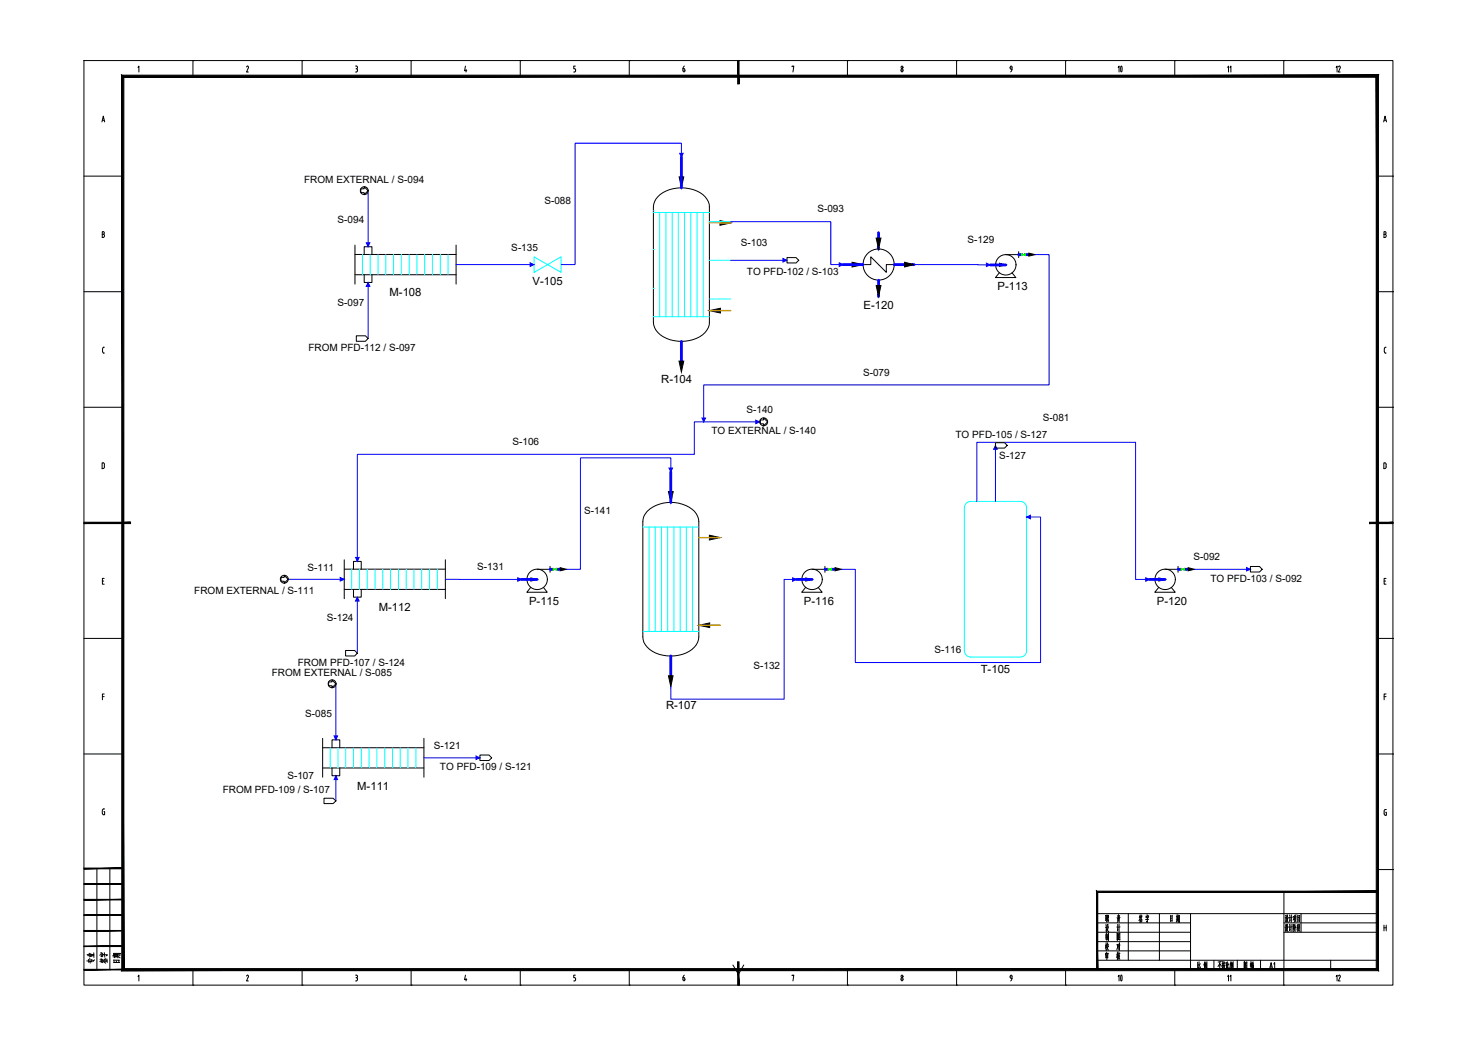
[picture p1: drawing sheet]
<svg xmlns="http://www.w3.org/2000/svg" width="420mm" height="297mm" viewBox="0 0 420 297" stroke-linecap="round" stroke-linejoin="round" font-family="sans-serif">
<g fill="none" stroke="#000" stroke-width=".28">
<path d="M23.9 17.2h372.1v262.8h-372.1zM39.2 19.2l.3-.4v1.7M54.8 17.2h.1M54.8 17.2v4.5M70.1 19l.4-.2 .1 .5M70.6 19.4l-.5 1.1h.5M85.9 17.2h.1M85.9 17.2v4.5M101.1 18.8l.5 .2v.3l-.2 .2M101.2 19.5l.3 .1 .1 .3M101.6 19.9v.2M116.9 17.2h.1"/>
<path d="M116.9 17.2v4.5M132.3 18.8l-.2 1.3h.6M132.5 19.7v.8M147.9 17.2h.1M147.9 17.2v4.5M163.4 19.5l.2 .4M163.6 18.8h-.5v.7h.3M163.6 19.9v.2M178.9 17.2h.1M178.9 17.2v4.5M194.1 19.5h.3M194.1 19.5v.6"/>
<path d="M194.4 19.5l.3 .4M194.5 18.8l-.3 .7M194.7 19.9v.2M209.9 17.2h.1M225.2 19v-.2h.5l-.3 1.7M240.9 17.2h.1M240.9 17.2v4.5M271.9 17.2h.1M271.9 17.2v4.5M287.1 19.2v.1M287.2 19.1l.3-.3 .2 .3M287.2 19.3l.3 .4"/>
<path d="M287.7 19.6l-.4 .8M287.7 19.2v.5h-.3M302.9 17.2h.1M302.9 17.2v4.5M334 17.2h.1M334 17.2v4.5M364.9 17.2h.1M364.9 17.2v4.5M29 34.7l.4-1.7 .3 1.7M29.1 34.2h.6M101.6 20.1l-.1 .3-.4 .1M163.1 20.5h.3"/>
<path d="M163.6 20.1l-.2 .3M194.2 20.1l.2 .3 .3-.3M256.1 20.1l.3-.6 .3 .6M256.1 20.1l.3 .3 .3-.3M393.3 34.7l.4-1.7 .5 1.7M393.5 34.2h.5M23.9 50.1h11M391.5 50.1h4.5M396 50.1h.1M29.1 66.6h.3M29.4 66.6l.3 .4-.3 .5M29.4 66.6l.2-.2v-.4l-.5-.1v1.6h.3"/>
<path d="M393.4 66.6h.3M393.7 66.6l.4 .4-.4 .5M393.7 66.6l.3-.2v-.4l-.6-.1v1.6h.3M23.9 82.9h11M29.2 99.1v.9M29.2 100l.3 .4M29.4 98.7h.3M29.5 98.7l-.3 .4M391.5 82.9h4.5M393.5 99.1v.9M393.6 100l.2 .4M393.8 98.7h.2"/>
<path d="M393.8 98.7l-.2 .4M396 82.9h.1M23.9 115.8h11M29.4 100.4h.3M391.5 115.8h4.5M393.8 100.4h.2M396 115.8h.1M29.7 132.1v.6M29.7 132l-.2-.4h-.5v1.6l.5-.1 .2-.4M394 132.1v.6M394.1 132l-.2-.4h-.5v1.6l.5-.1 .2-.4M396 148.6h.1"/>
<path d="M29.1 165.2h.4M29.6 164.4h-.5v1.7h.5M393.5 165.2h.4M394 164.4h-.5v1.7h.5M23.9 181.5h11M29.1 198h.5M29.6 197.3h-.5v1.6M391.5 181.5h4.5M393.5 198h.5M394 197.3h-.5v1.6M396 181.5h.1M23.9 214.3h11"/>
<path d="M391.5 214.3h4.5M396 214.3h.1M29.1 230.4v.8M29.5 230.7h.2v.9l-.4-.1-.2-.4M29.7 229.9l-.4 .1-.2 .4M393.5 231.3l.3 .4M393.9 230.9h.2v.9h-.3M394.1 230.1l-.6 .2v1M27.5 246.9v28.7M31.2 246.9v28.7M311.9 259.7h79.6M320.7 259.7v13.3"/>
<path d="M326.1 260l.1 .3M329.6 259.7v13.3M334.8 260v1.4M338.4 259.7v15.9M365 253.5v22.1M369.9 259.7v5.3M391.5 247.2h4.5M396 247.2h.1M39.2 277.6l.3-.4v1.6M54.8 275.6v4.4M70.1 277.4l.3-.2 .2 .2-.5 1.4h.5M85.9 275.6v4.4"/>
<path d="M101.1 277.2l.5 .2v.3l-.2 .2M101.2 277.9h.1M101.4 277.9l.2 .4M101.6 278.3v.2M101.6 278.4l-.1 .3-.4 .1M116.9 275.6v4.4M132.3 277.2l-.2 1.3h.6M132.5 278.1v.7M147.9 275.6v4.4M163.1 278.8h.3M163.4 277.9l.2 .4M163.6 277.2h-.5v.7h.3"/>
<path d="M163.6 278.3v.2M163.6 278.4l-.2 .4M178.9 275.6v4.4M194.5 277.2l-.3 .7M194.7 278.3l-.2-.4h-.4l.2 .8h.3l.1-.3M194.7 278.3v.2M208.4 274.3l1.5 2.6 1.5-2.6M225.2 277.4v-.2h.5l-.3 1.6M240.9 275.6v4.4M256.1 278.3l.3-.4 .3 .4M256.1 278.3l.3 .5 .3-.5M271.9 275.6v4.4"/>
<path d="M287.1 277.6v.1M287.2 277.5l.3-.3 .2 .3M287.2 277.7l.3 .4M287.7 278.1l-.4 .7M287.7 277.6v.5h-.3M302.9 275.6v4.4M311.9 273h79.6M311.9 262.3h26.5M311.9 265h26.5M311.9 267.7h26.5M311.9 270.3h26.5M324 261.5l.1 .4"/>
<path d="M324.1 260l-.2 .9M324.1 260.5l.1 .3M324.2 261.5l.1 .4M324.3 260.8l.4 .7M324.3 260.7l-.5 1M324.3 260.4l-.3 .1M324.4 261.2l-.4 .1M324.5 260.1l-.2 .6M324.5 260.5l.1 .3M324.5 261.5l-.1 .5M324.6 262l-.7 .2M324.7 260.4l-.3 .1"/>
<path d="M325.8 260.3v.5M326.2 261l-.1 1.2-.1-.3M326.3 260.7l-.4 .1M326.4 260.7l-.2 .4M326.5 260.3v.4M326.5 260.4l-.7 .1M326.5 261.3l-.8 .1M332.8 260.2v1.7M333.1 261l-.3 .1M333.2 261.7l-.4 .1M333.2 260.3l-.4 .1M333.2 260.2v1.7"/>
<path d="M334 275.6v4.4M334.6 260v1.4M334.6 261.6l-.2 .5M334.8 261.6v.3M334.8 260.8h-.2M334.8 261l-.2 .1M335 260.4l-.6 .1M335 261.4l-.6 .1M335.1 260.2v1.1M335.3 260.2v2l-.2-.2M335.3 261.2l-.2 .1-.2 .9M335.3 260.7l-.2 .1"/>
<path d="M335.3 260.3h-.2M340.5 273.5v1.7M340.8 274.9l-.4 .5M340.8 274.2l-.3 .1M340.9 273.4v1.8l.1 .1h.2v-.5M341.2 273.9l-.3 .7M342.4 273.7v1.7M342.5 273.3l-.3 1M342.6 274.4l.1 .3M342.6 274.1l.2-.1-.3 1.3M342.7 273.7l-.2 .9M342.9 273.6l-.4 .1"/>
<path d="M342.9 273.9v.9M343.1 273.3v2.1l-.2-.3M345.1 273v2.6M346.7 273.8v1.6M346.8 273.4l-.6 1.3M346.9 274.1l.3 .5M347.2 273.3l-.9 .2M347.6 273.2v2.2l-.2-.3M347.7 274.3l-.3 .3M347.7 273.9l-.3 .1M347.8 273.6v.5M347.9 273.3l.2 .3"/>
<path d="M348 273.9l-.2 .9 .4 .6M348.1 274.4l-.4 1M348.2 273.7l-.4 .1M348.3 273.6l-.1 .4M348.3 274.3l-.6 .2M348.6 273.5v1.7M348.9 274.2l-.3 .1M348.9 274.9l-.3 .5M349 273.4v1.7l.2 .2h.2v-.5M349.3 273.9l-.3 .7M349.9 273.7v1.7M350 273.3l-.3 1"/>
<path d="M350 274.3l.1 .3M350.1 274.1l.2-.1-.3 1.2M350.1 273.7l-.1 .9M350.3 273.6l-.3 .1M350.4 273.8v1M350.5 273.3v2.1l-.1-.3M351.7 273v2.6M353.7 275.3v-1.9v2M353.7 275.2l.7 .1M354 274.1l.4 .5M354 274.8l.1 .3M354 274.6l.1 .2"/>
<path d="M354.1 273.7l-.3 .6M354.2 273.9h-.2M354.3 273.8l-.5 .9M354.4 273.4v2M354.4 273.5l-.7 .1M355.5 273.8v.9M355.6 273.3v2.1M355.8 273.9l-.3 .1M355.8 273.8l-.1 .9v-.1M355.9 274.4v1M356 273.7v.6M356.1 274.5v.8"/>
<path d="M356.3 274.9h-.4M356.3 273.8h-.3M356.3 273.7l-.1 .5M356.3 274.2h-.3M356.3 275.3l-.4 .1M356.3 273.5h-.4M356.3 274.4l-.4 .1M356.3 274.3v1.1M364.9 275.6v4.4M365 262.3h26.5M365 265h26.5M365.4 262.8l.1 .4"/>
<path d="M365.4 260.2l.2 .3M365.5 263.4v1M365.5 263.5l-.3 .1M365.5 260.8l-.2 .1M365.5 260.8v1M365.7 264.1l-.3 .6M365.7 263.9l.5 .9M365.7 261.5l-.3 .5M365.7 263.2l-.1 .6M365.7 262.7v.5M365.8 261.3l.5 .8M365.8 260.1l-.1 1"/>
<path d="M366 262.7v.7l.2 .1M366 262.8l-.3 .1M366 260.1l.1 .7h.2M366 260.2h-.2M366 263.6l-.5 1.2M366 263.7l-.3 .1M366.1 261.1h-.4M366.1 261l-.5 1.2M366.5 260.8h.2l-.1 1.1M366.6 262.7l.1 .5M366.6 260.1l.1 .4M366.6 263.4l-.2 .1"/>
<path d="M366.6 263.4v1.1M366.8 264.1l-.2 .5M366.8 261.5l-.2 .4M367 262.7v2.1M367.1 260v2.2M367.3 263.4l-.5 .2M367.4 260.8l-.6 .1M367.6 262.7v2.1M367.8 262.8l-.1 1.3v-.2M367.8 260.5v.9M367.8 262.9h-.2M367.9 260.5h-.3"/>
<path d="M368 263.6l-.3 1.2M368 261.2l-.4 .3M368 260.5v1.1M368.1 262.9l.4 .8M368.1 262.7l-.3 1M368.2 263.5v1.3M368.2 260.8l-.1 1-.2 .4M368.2 260.2v.4M368.2 261.6l.3 .5M368.4 260.6l-.4 .1M368.4 260.5v1.1M368.5 260.1l-.5 .1"/>
<path d="M368.8 262.9v1.8M368.9 260.1v1.9M369 263.6l-.2 .1M369 263.3h-.2M369 263.9l-.3 .2M369 262.7l-.2 .3M369.1 263.9l.5 .8M369.2 262.7l-.1 1M369.4 263.4l.1 .1M369.4 261.2l-.5 .1M369.4 260.8h-.5M369.4 262.9h-.2"/>
<path d="M369.4 262.8v.6M369.4 263.7l-.4 1.1M369.4 261.7l-.5 .1M369.4 263.7l-.3 .1M369.5 260.3l-.6 .1M369.5 260.2l-.1 1.8M378.3 273v2.6M393.4 263v1.6M393.4 263.7h.7M394.1 263v1.6M54.8 280h.1M85.9 280h.1"/>
<path d="M116.9 280h.1M147.9 280h.1M178.9 280h.1M209.9 280h.1M240.9 280h.1M271.9 280h.1M302.9 280h.1M334 280h.1M364.9 280h.1"/>
<circle cx="256.4" cy="19.1" r=".32"/>
<circle cx="256.4" cy="277.5" r=".32"/>
</g>
<g fill="#000" stroke="#000" stroke-width=".28">
<path d="M209.7 17.2l.4 6.7v-6.7zM209.7 17.2l.4 6.7h-.4z"/>
<path d="M34.6 21.4l.6 253.9v-253.3zM34.6 21.4l.6 253.9-.6 .6zM35.2 275.3l-.6 .6 356.6-.6zM34.6 275.9l356.6-.6 .7 .6zM391.2 22v253.3l.7 .6zM391.2 22l.7-.6v254.5zM35.2 22h356l.7-.6zM34.6 21.4h357.3l-356.7 .6z"/>
<path d="M23.9 148.4v.4l13.2-.4zM23.9 148.8l13.2-.4v.4z"/>
<path d="M389.3 148.8h6.7v-.4zM389.3 148.4h6.7l-6.7 .4z"/>
<path d="M23.9 255.8h11v-.2zM23.9 255.6h11l-11 .2z"/>
<path d="M23.9 251.4h11v-.2zM23.9 251.2h11l-11 .2z"/>
<path d="M23.9 247h11v-.3zM23.9 246.7h11l-11 .3z"/>
<path d="M312.1 253.7h79.4v-.4zM311.7 253.3h79.8l-79.4 .4zM311.7 253.3l.4 22.3v-21.9zM311.7 253.3l.4 22.3h-.4z"/>
<path d="M23.9 275.7h11v-.2zM23.9 275.5h11l-11 .2z"/>
<path d="M23.9 269.1h11v-.2zM23.9 268.9h11l-11 .2z"/>
<path d="M23.9 264.7h11v-.2zM23.9 264.5h11l-11 .2z"/>
<path d="M23.9 260.2h11v-.2zM23.9 260h11l-11 .2z"/>
<path d="M209.7 273.4v6.6h.4zM209.7 273.4h.4v6.6z"/>
</g>
<g fill="none" stroke="#000" stroke-width=".28">
<path d="M187 55.9a10.1 10.1 0 0 1 13.4 0 4.1 4.1 0 0 1 1.3 2.9v32.8a5.7 5.7 0 0 1-4.7 4.9 9.9 9.9 0 0 1-10.5-2.7l-.7-1.4-.1-.8v-32.8a4.4 4.4 0 0 1 1.3-2.9zM100.9 78.1h28.8M100.9 69.7v11.1M100.9 72.3h28.8M103.5 72.3v-2.2h2.2v2.2M103.5 78.1v2.2h2.2v-2.2M129.7 69.7v11.1M245.3 75.2h2.3v-2.2l4.4 4.4v-2.2h2.2M284.1 77.5l-1.1 1.4h5.8l-1.1-1.4M285.9 72.4h3.7M289.6 71.5v1.7M97.9 159.1v11.1"/>
<path d="M126.6 159.1v11.1M184 145.3a10.2 10.2 0 0 1 13.4 0 4.6 4.6 0 0 1 1.3 3v32.7a6.1 6.1 0 0 1-5.8 5.3 9.4 9.4 0 0 1-9.4-3l-.5-.7-.3-1.6v-32.7a4.1 4.1 0 0 1 1.3-3zM97.9 167.5h28.7M97.9 161.8h28.7M100.5 161.8v-2.2h2.2v2.2M100.5 167.5v2.2h2.2v-2.2M150.9 167l-1.1 1.3h5.8l-1.1-1.3M152.7 161.8h3.7M156.4 161v1.7M229 167l-1.1 1.3h5.8l-1.1-1.3M230.8 161.8h3.7M234.5 161v1.7"/>
<path d="M329.4 167l-1.1 1.3h5.8l-1.1-1.3M331.2 161.8h3.7M334.9 161v1.7M91.7 218.3h28.8M91.7 209.9v11M91.7 212.5h28.8M94.4 212.5v-2.2h2.2v2.2M94.4 218.3v2.2h2.2v-2.2M120.5 209.9v11"/>
<circle cx="249.8" cy="75.2" r="4.4"/>
<circle cx="285.9" cy="75.3" r="2.9"/>
<circle cx="152.7" cy="164.7" r="2.9"/>
<circle cx="230.9" cy="164.7" r="2.9"/>
<circle cx="331.2" cy="164.7" r="2.9"/>
</g>
<g fill="none" stroke="#0ff" stroke-width=".28">
<path d="M103 72.3v5.8M105.2 72.3v5.8M107.5 72.3v5.8M109.7 72.3v5.8M111.9 72.3v5.8M114.1 72.3v5.8M116.3 72.3v5.8M118.5 72.3v5.8M120.7 72.3v5.8M122.9 72.3v5.8M125.2 72.3v5.8M127.4 72.3v5.8"/>
<path d="M185.7 60.4h16M187.5 60.4v29.6M189.3 60.4v29.6M191.1 60.4v29.6M192.8 60.4v29.6M194.6 60.4v29.6M196.4 60.4v29.6M198.1 60.4v29.6M199.9 60.4v29.6M185.7 90h16M182.7 149.8h16M184.5 149.8v29.7"/>
<path d="M186.3 149.8v29.7M188 149.8v29.7M189.8 149.8v29.7M191.6 149.8v29.7M193.4 149.8v29.7M195.1 149.8v29.7M196.9 149.8v29.7M100 161.8v5.7M102.2 161.8v5.7M104.4 161.8v5.7M106.6 161.8v5.7M108.8 161.8v5.7"/>
<path d="M111 161.8v5.7M113.3 161.8v5.7M115.5 161.8v5.7M117.7 161.8v5.7M119.9 161.8v5.7M122.1 161.8v5.7M124.3 161.8v5.7M182.7 179.5h16M93.9 212.5v5.8M96.1 212.5v5.8M98.3 212.5v5.8M100.5 212.5v5.8"/>
<path d="M102.7 212.5v5.8M104.9 212.5v5.8M107.1 212.5v5.8M109.4 212.5v5.8M111.6 212.5v5.8M113.8 212.5v5.8M116 212.5v5.8M118.2 212.5v5.8"/>
</g>
<g fill="none" stroke="#00f" stroke-width=".8">
<path d="M193.7 44.7v8.7M239.7 75.2h5.6M249.8 66.2v4.6M249.8 79.7v4.6M254.2 75.2h5.6M281.5 75.3h4.4M289.6 72.4h.8M291.5 72.4h1M193.7 97.1v5.5M190.7 134.1v8.7M148.3 164.7h4.4M156.4 161.8h.8"/>
<path d="M158.3 161.8h.9M226.4 164.7h4.4M234.5 161.8h.9M236.4 161.8h1M326.8 164.7h4.4M334.9 161.8h.8M336.8 161.8h1M190.7 186.5v5.6"/>
</g>
<path d="M290.4 72.1v.6l1.1-.6v.6zM290.9 72.4h.1M157.2 161.5v.6l1.1-.6v.6zM157.7 161.8h.1M235.4 161.5v.6l1-.6v.6zM235.9 161.8h.1M335.7 161.5v.6l1.1-.6v.6zM336.2 161.8h.1" fill="none" stroke="#0f0" stroke-width=".28"/>
<g fill="#000" stroke="#000" stroke-width=".28">
<path d="M193.1 50.3h1.3l-.7 3.1zM204.7 62.7l3.1 .7-3.1 .6zM242.2 74.5l3.1 .7-3.1 .7zM249.1 67.7h1.3l-.6 3.1zM257.2 74.5l2.6 .7-2.6 .7zM284.1 74.8l1.8 .5-1.8 .4zM292.5 72l1.7 .4-1.7 .4zM201.7 88.3l3.1-.7v1.4zM249.1 81.2h1.3l-.6 3.1zM193 102.6h1.4l-.7 3.1zM190 139.7h1.4l-.7 3.1zM201.7 152.1l3.1 .7-3.1 .7z"/>
<path d="M150.9 164.3l1.8 .4-1.8 .5zM159.2 161.4l1.8 .4-1.8 .4zM198.7 177.7l3-.6v1.3zM229.1 164.3l1.7 .4-1.7 .5zM237.4 161.4l1.8 .4-1.8 .4zM329.4 164.3l1.8 .4-1.8 .5zM337.8 161.4l1.7 .4-1.7 .4zM190 192.1h1.3l-.6 3.1z"/>
</g>
<!-- layer: EQUIPMENT -->
<g fill="none" stroke="#0ff" stroke-width=".28">
<path d="M185.7 59.9h.1M151.8 73l7.7 4.4v-4.4l-7.7 4.4zM185.7 70.9h.1M201.7 63h6.1M201.7 74h6.1M185.7 81.9h.1M201.7 85h6.1M274.1 144.3v40.7M275.9 142.5h14.2M275.9 142.5a1.76 1.76 0 0 0-1.7 1.8M290.1 142.5a1.76 1.76 0 0 1 1.7 1.8v40.7a1.76 1.76 0 0 1-1.7 1.8M274.2 185a1.76 1.76 0 0 0 1.7 1.8"/>
<path d="M275.9 186.8h14.2"/>
</g>
<path d="M201.7 63.4h6.1M201.7 88.3h6.1h-3M198.7 152.8h6.1M198.7 177.7h6.1h-3.1" fill="none" stroke="#ffbf00" stroke-width=".38"/>
<!-- layer: STREAM -->
<g fill="none" stroke="#00f" stroke-width=".28">
<path d="M104.6 54.2v15.9M193.7 44.7v-4h-30.2v34.5h-4M129.7 75.2h22.1M207.8 63h28.4v12.2h3.5M207.8 74h15.9M259.8 75.2l21.7 .1M294.2 72.4h4v37h-98.1v10.5M104.6 80.3v15.9M200.1 119.9h-2.7v9.2h-95.8v30.5M200.1 119.9h15.9M190.7 134.1v-3.9h-25.7v31.6h-4M283 126.6v15.9"/>
<path d="M277.7 142.5v-16.8h45.1v39h4M291.8 147h4v41.3h-52.7v-26.5h-3.9M81.9 164.7h16M101.6 169.7v16M126.6 164.7h21.7M226.4 164.7h-3.5v34h-32.2v-3.5M339.5 161.8h16M95.5 194.4v15.9M120.5 215.4h15.9M95.5 220.5v7.2"/>
</g>
<!-- layer: STREAM_ARROW -->
<g fill="#00f" stroke="#00f" stroke-width=".28">
<path d="M199.5 118.8h1.1l-.5 1.1z"/>
<path d="M325.7 164.2l1.1 .5-1.1 .5z"/>
<path d="M95 209.2h1l-.5 1.1z"/>
<path d="M193.2 43.6h1l-.5 1.1z"/>
<path d="M354.4 161.3l1.1 .5-1.1 .5z"/>
<path d="M238.6 74.7l1.1 .5-1.1 .5z"/>
<path d="M104.1 69h1l-.5 1.1z"/>
<path d="M104.6 80.3l.5 1.1h-1z"/>
<path d="M222.6 73.5l1.1 .5-1.1 .5z"/>
<path d="M101.1 158.4h1l-.5 1.2z"/>
<path d="M95.5 220.5l.5 1.1h-1z"/>
<path d="M96.7 164.2l1.2 .5-1.2 .5z"/>
<path d="M291.8 147l1.1-.5v1z"/>
<path d="M135.3 214.9l1.1 .5-1.1 .5z"/>
<path d="M101.6 169.7l.5 1.1h-1z"/>
<path d="M283 126.6l.5 1.1h-1z"/>
<path d="M280.4 74.8l1.1 .5-1.1 .5z"/>
<path d="M147.2 164.2l1.1 .5-1.1 .5z"/>
<path d="M225.3 164.2l1.1 .5-1.1 .5z"/>
<path d="M150.7 74.7l1.1 .5-1.1 .5z"/>
<path d="M214.9 119.5l1.1 .4-1.1 .5z"/>
<path d="M190.2 133h1l-.5 1.1z"/>
</g>
<!-- layer: CONNECTOR -->
<g fill="none" stroke="#000" stroke-width=".28">
<path d="M102.6 53.7h.9v-.6l1.1 1.1-1.1 1.1v-.5h-.9zM223.7 73.2h2.6l.8 .8-.8 .7h-2.6zM101.3 95.4h2.6l.7 .8-.7 .8h-2.6zM216.1 119.4h1v-.6l1.1 1.1-1.1 1.2v-.6h-1zM283 125.8h2.6l.7 .8-.7 .8h-2.6zM79.9 164.1h.9v-.5l1.1 1.1-1.1 1.1v-.6h-.9zM355.5 161h2.5l.8 .8-.8 .8h-2.5zM93.4 193.8h1v-.5l1.1 1.1-1.1 1.1v-.6h-1zM98.2 184.9h2.6l.8 .8-.8 .8h-2.6zM136.4 214.6h2.6l.8 .8-.8 .8h-2.6zM92.1 226.9h2.6l.8 .8-.8 .7h-2.6z"/>
<circle cx="103.6" cy="54.2" r="1.12"/>
<circle cx="217.1" cy="119.9" r="1.12"/>
<circle cx="80.8" cy="164.6" r="1.12"/>
<circle cx="94.4" cy="194.4" r="1.12"/>
</g>
<text font-size="6.6" x="315.7" y="280.8">10</text>
<text font-size="6.2" x="315.7" y="22.2">10</text>
<g font-size="5.7">
<text x="27.9" y="274.8" transform="rotate(-90 27.9 274.8)">专业</text>
<text x="30.7" y="274.8">日期</text>
</g>
<g font-size="5.3">
<text x="312.9" y="266">设 计</text>
<text x="31.4" y="275.2" transform="rotate(-90 31.4 275.2)">签字</text>
<text x="312.9" y="271.3">校 对</text>
</g>
<g font-size="4.4">
<text x="382.1" y="21.9" transform="rotate(-90 382.1 21.9)">12</text>
<text x="363.4" y="276.6" transform="rotate(-90 363.4 276.6)">A1</text>
<text x="382.1" y="280.1" transform="rotate(-90 382.1 280.1)">12</text>
</g>
<g font-size="3.5">
<text x="350.7" y="21.9" transform="rotate(-90 350.7 21.9)">11</text>
<text x="350.7" y="280.1" transform="rotate(-90 350.7 280.1)">11</text>
</g>
<g font-size="3.2">
<text x="151.4" y="81">V-105</text>
<text x="283.6" y="82.5">P-113</text>
<text x="110.7" y="84.3">M-108</text>
<text x="245.5" y="87.8">E-120</text>
<text x="188" y="108.9">R-104</text>
<text x="107.7" y="173.7">M-112</text>
<text x="150.4" y="171.9">P-115</text>
<text x="228.5" y="171.9">P-116</text>
<text x="328.9" y="171.9">P-120</text>
<text x="278.8" y="191.3">T-105</text>
<text x="189.3" y="201.5">R-107</text>
<text x="101.5" y="224.5">M-111</text>
</g>
<g font-size="2.8">
<text x="86.5" y="52">FROM EXTERNAL / S-094</text>
<text x="154.8" y="57.9">S-088</text>
<text x="96" y="63.5">S-094</text>
<text x="232.4" y="60.4">S-093</text>
<text x="145.4" y="71.2">S-135</text>
<text x="210.6" y="70">S-103</text>
<text x="275.1" y="69.1">S-129</text>
<text x="212.3" y="78.3">TO PFD-102 / S-103</text>
<text x="96" y="86.9">S-097</text>
<text x="87.7" y="99.8">FROM PFD-112 / S-097</text>
<text x="245.3" y="106.8">S-079</text>
<text x="212.2" y="117.3">S-140</text>
<text x="296.4" y="119.5">S-081</text>
<text x="202.3" y="123.5">TO EXTERNAL / S-140</text>
<text x="271.6" y="124.4">TO PFD-105 / S-127</text>
<text x="145.7" y="126.5">S-106</text>
<text x="284.1" y="130.6">S-127</text>
<text x="166.1" y="146">S-141</text>
<text x="339.3" y="159.2">S-092</text>
<text x="87.4" y="162.2">S-111</text>
<text x="135.7" y="162.1">S-131</text>
<text x="344.1" y="165.3">TO PFD-103 / S-092</text>
<text x="55.2" y="168.9">FROM EXTERNAL / S-111</text>
<text x="92.9" y="176.4">S-124</text>
<text x="265.7" y="185.7">S-116</text>
<text x="84.7" y="189.2">FROM PFD-107 / S-124</text>
<text x="214.2" y="190.2">S-132</text>
<text x="77.3" y="192.2">FROM EXTERNAL / S-085</text>
<text x="86.8" y="203.7">S-085</text>
<text x="123.3" y="213">S-121</text>
<text x="81.7" y="221.4">S-107</text>
<text x="125.1" y="218.9">TO PFD-109 / S-121</text>
<text x="63.3" y="225.5">FROM PFD-109 / S-107</text>
</g>
</svg>
